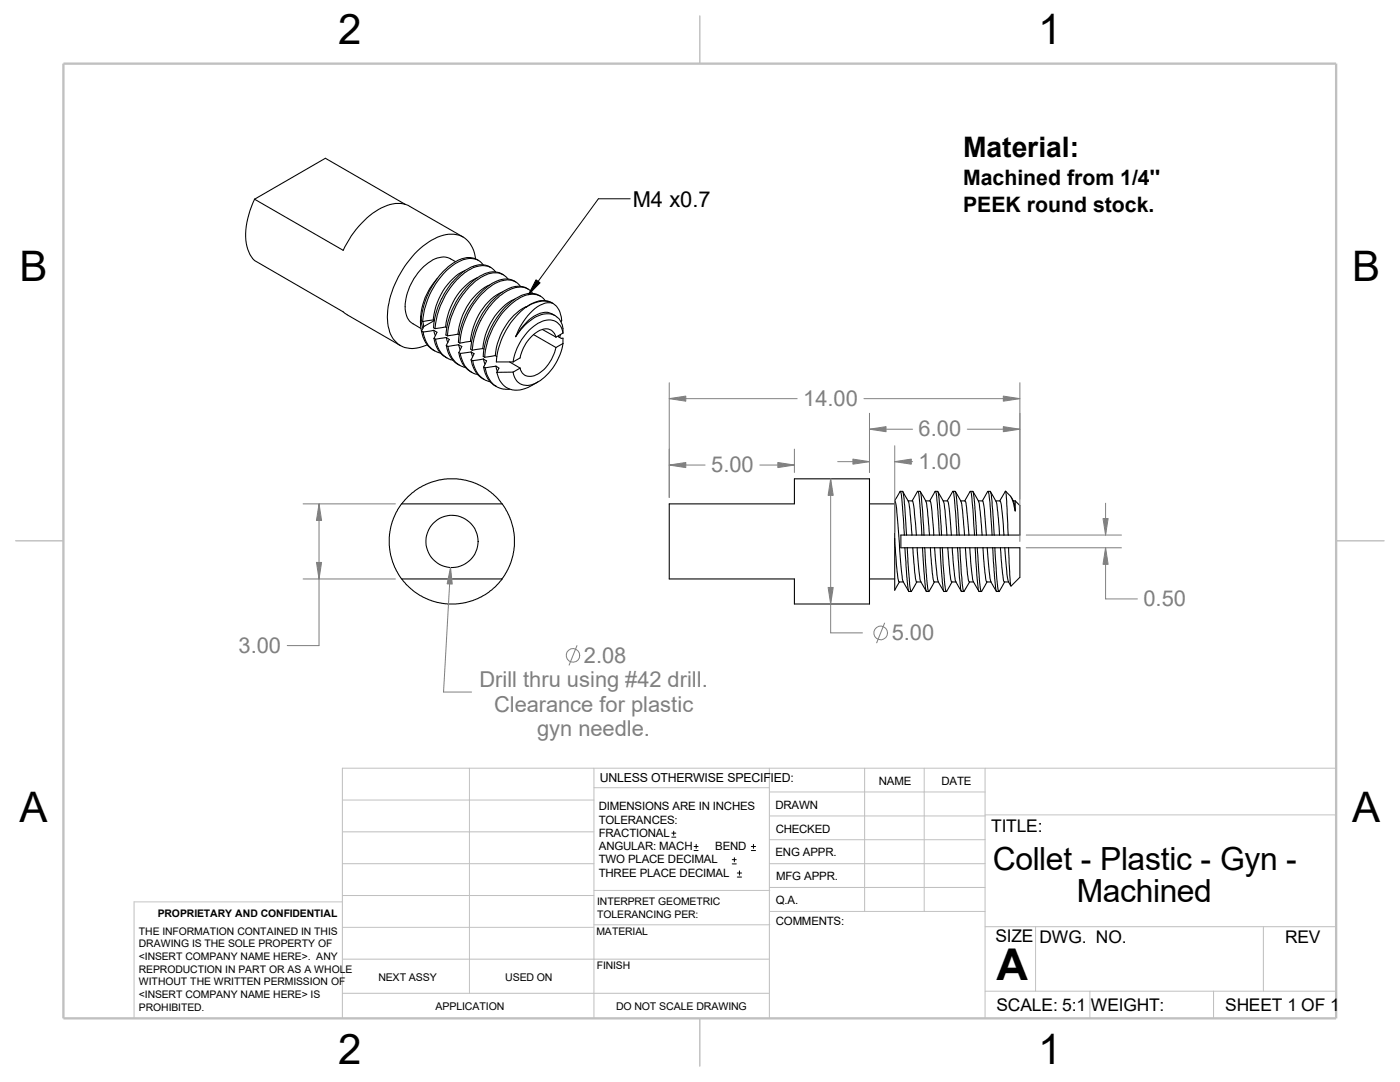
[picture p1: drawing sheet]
<svg xmlns="http://www.w3.org/2000/svg" width="279mm" height="216mm" viewBox="0 0 279 216" stroke-linecap="round" stroke-linejoin="round" font-family="sans-serif">
<g fill="none" stroke="#c0c0c0" stroke-width=".2">
<path d="M68.3 159.6h50.2M93.7 153.3v44.9M118.5 153.3v49.9M118.5 157.2h35M153.5 153.3v49.9M153.5 158h43.1M172.6 153.3v28.6M184.4 153.3v28.6M196.6 153.3v49.9M266.7 153.3h-198.4v49.9M68.3 166h50.2M68.3 172.3h50.2"/>
<path d="M68.3 178.7h50.2M68.3 180h-41.5v23.2M118.5 177.7h35.1M153.5 162.8h43.1M153.5 167.6h43.1M153.5 172.3h43.1M153.5 177.1h43.1M196.6 162.6h70.1M68.3 198.2h85.2M68.3 191.4h85.2M68.3 185h50.2M118.5 184.5h35.1"/>
<path d="M153.6 181.9h43M196.6 184.9h70.1M196.6 197.8h70.1M206.7 184.9v12.9M217.5 197.8v5.4M242.2 197.8v5.4M252.1 184.9v12.9"/>
</g>
<path d="M139.7 3.2v9.5M3.1 107.9h9.6M266.7 107.9h9.5M139.7 203.2v9.5" fill="none" stroke="#c0c0c0" stroke-width=".21"/>
<path d="M12.7 12.7h254v190.5h-254z" fill="none" stroke="#c0c0c0" stroke-width=".47"/>
<g fill="none" stroke="#000" stroke-width=".21">
<path d="M50.8 39.8l17.7 10.2a17.8 17.8 0 0 1 8.2-8.8 5.5 5.5 0 0 1 5.1 0l10.6 6.1M50.8 39.8l14.1-8.2 16 9.2M50.8 39.8a14.2 14.2 0 0 0-1.4 9.9l.5 1.1 .9 1.2 29.1 17M87.2 55.6a13 13 0 0 0-3.2 7.5M90.9 52.2a4.1 4.1 0 0 0-5.4 .3 11.7 11.7 0 0 0-4.6 9.2 3.4 3.4 0 0 0 1.5 2.9l1.6 .9M92.8 54a11.2 11.2 0 0 0-5.8 7.1l-.5 2.7M94.9 51.6a4.9 4.9 0 0 0-5.9-4.8 14.2 14.2 0 0 0-8.2 6.3 17.3 17.3 0 0 0-3.3 12 4.9 4.9 0 0 0 6.9 4l.9-.3M95.3 55.4a11.8 11.8 0 0 0-6.3 9l-.1 .8M95.5 52a4.1 4.1 0 0 0-4.7 .3 15.7 15.7 0 0 0-6.8 11.7l.4 .2M96.4 52.8a3.2 3.2 0 0 0-3.9-1 13.4 13.4 0 0 0-6.7 7 14.1 14.1 0 0 0-1.4 5.4M97.7 56.9a11.8 11.8 0 0 0-6.2 9.1l-.1 .7M98 53.4a4.7 4.7 0 0 0-5.2 .6 16.2 16.2 0 0 0-6.3 11.4l.3 .2"/>
<path d="M98.9 54.3a3.6 3.6 0 0 0-4.9-.6 14.1 14.1 0 0 0-6.5 8.4l-.7 3.5M100.3 58.3a11.5 11.5 0 0 0-6.2 8.6l-.2 1.2M100.5 54.8a4.2 4.2 0 0 0-4.7 .3 15.6 15.6 0 0 0-6.8 11.7l.3 .2M101.4 55.7a2.95 2.95 0 0 0-2.4-1.3 8 8 0 0 0-5.8 3.4 15.7 15.7 0 0 0-3.9 9.2M102.7 59.7a12 12 0 0 0-6.3 9.9M102.9 56.3a3.8 3.8 0 0 0-4.2 0 15.3 15.3 0 0 0-7.2 12l.3 .2M103.8 57.2a3.3 3.3 0 0 0-4.2-1 13.2 13.2 0 0 0-6.1 6.3l-.3 .5a13.8 13.8 0 0 0-1.4 5.5M105.1 57.5l.3 .2M105.1 57.5a4.1 4.1 0 0 0-4.5 .5 15.4 15.4 0 0 0-6.7 11.7l.3 .2M106.3 58.5l-.4-.5a3.5 3.5 0 0 0-3.5-.5 11.8 11.8 0 0 0-5.5 4.7l-1 1.8-.9 2.3-.6 2.2-.2 1.4M107.9 59.1a3.9 3.9 0 0 0-4.2 0 15.1 15.1 0 0 0-7.3 12l.3 .2M108.8 60a3.7 3.7 0 0 0-5.3-.4 15.6 15.6 0 0 0-6.8 11.7"/>
<path d="M84 63.1l-.1 2 .3 1.1M84 63.1v1l.4 1.4M84.1 66.1a5.1 5.1 0 0 0 2.6 3.9M84.1 66.1l.4 .2M84.4 64.1l.2 1.1M84.5 66.3a4.7 4.7 0 0 0 3.4 4.1M84.6 65.2l-.5 .9M86.5 63.8l-2.1 .4M86.5 63.8l.2 .2-2.1 1.2M86.6 65.9l.6 .4-.6 1.2M86.6 65.9l-2.1 .4M86.6 65.9l.3 1"/>
<path d="M86.6 67.5l.3 .2M86.6 67.5a4.8 4.8 0 0 0 2.6 3.9M86.9 67.7a4.6 4.6 0 0 0 3.5 4.2M88.9 65.2l-2.1 .4M88.9 65.2l.3 .2M89.1 68.9a4.9 4.9 0 0 0 2.6 4M89.1 67.4l.6 .3-.6 1.2M89.1 67.4l-2.2 .3M89.1 67.4l.3 1M89.1 68.9l.3 .2M89.4 69.1a4.6 4.6 0 0 0 3.5 4.2M91.4 66.7l-2.1 .3"/>
<path d="M91.4 66.7l.3 .1M91.5 68.8l.7 .3-.6 1.3M91.5 68.8l-2.1 .3M91.5 68.8l.3 1M91.6 70.4l.3 .1M91.6 70.4a4.9 4.9 0 0 0 2.5 3.9M91.9 70.5a4.6 4.6 0 0 0 3.5 4.3M93.9 68.1l-2.1 .4M93.9 68.1l.2 .1M94 70.2l.6 .4-.6 1.2M94 70.2l-2.1 .3M94 71.8a5.1 5.1 0 0 0 2.6 3.9"/>
<path d="M94 70.2l.3 1M94 71.8l.4 .2M94.4 72a4.5 4.5 0 0 0 3.4 4.2M96.4 69.6l-2.2 .3M96.4 69.6l.2 .1M96.5 71.6l.6 .4-.6 1.2M96.5 71.6l-2.1 .4M96.5 71.6l.3 1M96.5 73.2l.3 .2M96.5 73.2a4.8 4.8 0 0 0 2.2 3.7l.4 .2M96.8 73.4a4.5 4.5 0 0 0 4 4.3l.9-.1M98.8 71l-2.1 .3"/>
<path d="M98.8 71l.3 .2M99 73.1l.6 .3-.5 .9M99 73.1l-2.2 .3M99 73.1l.3 1M99.1 74.3a4.1 4.1 0 0 0 6.3 3l2-1.1M101.7 72.2l2.1 1.2M102.4 74.3h-3.3M103.8 73.4l-1.4 .9M105 61.3a15.4 15.4 0 0 0-5.9 10.9h3.3M105.2 61.2a11.6 11.6 0 0 0-6.3 9l-.1 .8M106.5 66.8l4.5 2.5M108.2 65.7l2.8 1.6"/>
<path d="M110.1 60.4a5.4 5.4 0 0 0-5.1 .9l1.7-1 1.4-.3a3.1 3.1 0 0 1 2.2 .5M110.1 60.4a5.7 5.7 0 0 0-4.8 2.6l-1.6 2.4-.8 1.8M110.1 60.4a3.7 3.7 0 0 1 1.9 3.8M110.2 62.7a3.3 3.3 0 0 0-3.6 .4 12.4 12.4 0 0 0-3.7 4.1M110.2 62.6l.5 .3M111 67.3a2.19 2.19 0 0 0-3.6-1.2 8.1 8.1 0 0 0-3.6 5.3l-1.4 .8M111 69.3a7.5 7.5 0 0 1-4.7 5.8 1.92 1.92 0 0 1-2.5-1.7M111.5 67l-.1 .2 .1 .1 .5 .2h.4v1M111.8 66.8l-.1 .6M112.4 68.5a10.8 10.8 0 0 1-5.9 8.1 2.79 2.79 0 0 1-4.1-2.3M112.4 66.5a3.2 3.2 0 0 0-1.3-3.3 3.2 3.2 0 0 0-3.4-.3 10.3 10.3 0 0 0-4.8 4.3M112.4 66.5l-1.4 .8"/>
<path d="M112.4 68.5l-1.4 .8M112.4 66.5a2.87 2.87 0 0 0-4.6-2.2 11 11 0 0 0-5.4 7.9M178.5 99.9l1.2-1.9 .2 .6 .2 2.4 .4 5.8M178.6 99.9h.1M178.6 99.9v7.6M178.6 99.9a20 20 0 0 1 .6 5.3l.8 9.8a3.2 3.2 0 0 0 .8 2.1l.6 .9M179.7 98h.4l.2 .9 .6 7.9M180.2 98.1l1.2 2.3 .6 6.4M181.2 99.9l1 .1 .3 1.7 .4 5.1M182 99.9l1.1-1.9a6.3 6.3 0 0 1 .5 3.1l.4 5.7M183.2 98h.4l.2 .6 .6 8.2M183.6 98.1a6.5 6.5 0 0 1 1.6 4.7l.3 4"/>
<path d="M184.7 99.9h.9a30.5 30.5 0 0 1 .8 6.9M185.5 99.9l1.2-1.9 .2 1.1 .6 7.7h.4M186.6 98l.6 .1 .2 .9 .5 7.8M187.2 98.1a6.9 6.9 0 0 1 1.5 4.9l.3 3.8M188.2 99.9h.9a21.9 21.9 0 0 1 .7 5.7l.1 1.2M189 99.9l1.2-1.9a41.3 41.3 0 0 1 .7 7.7l.1 1.1M190.2 98h.4l.2 .5 .6 8.3M190.7 98.1a7.3 7.3 0 0 1 1.5 5.1l.3 3.6M191.7 99.9h.9l.2 .5 .6 6.4M192.5 99.9l1.1-1.8h.1l.5 3.7 .3 5M193.7 98l.5 .1 .2 1.1 .5 7.6M194.2 98.1a5.9 5.9 0 0 1 1.4 4l.4 4.7"/>
<path d="M195.2 99.9l1 .1 .3 1.7 .3 5.1M196 99.9l1.1-1.8h.1l.4 2.2 .4 6.5M197.2 98h.4a26.9 26.9 0 0 1 .7 6.6l.1 2.2M197.7 98.1l1.2 2.4 .6 6.3M198.8 99.9h.8l.2 .5 .6 6.4M200.7 98h.1M200.7 98l.5 8.8M200.7 98l-1.2 1.9M200.7 98l1 1.1 .3 .4 .6 2.4M201.8 99.2a4.4 4.4 0 0 1 .8 2.7M202.2 99.9h.4M202.6 99.9l.9 1v5.9h-2.3"/>
<path d="M202.6 99.9v2M80.2 100.5l-.9 1.2-1 2.3-.6 3.1 .1 2.5 .6 2.5 .7 1.7 1.1 1.7M80.2 115.5l20 .1-2 2.1-1.4 1-1.5 .8-2.9 .9-3.1 .1-3.2-.6-2.2-1-2-1.5zM80.2 100.5h20M80.2 100.5l2-2.1 2.2-1.5 1.8-.7 1.5-.4 1.5-.3 2.7 .1 3.3 1 1.6 .8 1.2 .8 1.1 1 1.1 1.3M100.2 100.5l1.1 1.7 .7 1.8 .6 2.6 .1 2.4-.3 1.7-.5 1.6-.8 1.8-.9 1.4M133.6 100.5h24.9v-5h15v25h-15v-5h-24.9zM173.5 115.5h5.1M173.5 100.5h5.1M178.6 107.5l.4 5.9a5.9 5.9 0 0 0 .5 2.7h.8M178.6 107.5v10.3l.9-1.7M180.5 106.8h-.7v2.5h.8"/>
<path d="M180.5 106.8h.4M180.6 109.3l.6 8.3 .2 .4h.5M180.6 109.3h.5M180.9 106.8h1.1M181.1 109.3h1.1M181.1 109.3l.2 3.8a17.3 17.3 0 0 0 .6 4.9l1.1-1.9M182 106.8h.9M182.2 109.3h.8M182.2 109.3l.3 4.3a4.8 4.8 0 0 0 .5 2.5M182.9 106.8h1.1M183 116.1h.8M183 109.3l.4 4.5 .4 2.3"/>
<path d="M183 109.3h1.1M183.8 116.1l1.1 1.9M184 106.8h.4M184.1 109.3h.4M184.1 109.3l.6 8 .2 .7h.4M184.4 106.8h1.1M184.5 109.3l.5 7.3 .3 1.4 1.2-1.9M184.5 109.3h1.2M185.5 106.8h.9M185.7 109.3l.3 4.4a4.8 4.8 0 0 0 .4 2.4h.9M185.7 109.3h.8M186.4 106.8h1.1"/>
<path d="M186.5 109.3l.4 4.1a6.8 6.8 0 0 0 1.4 4.6M186.5 109.3h1.1M187.6 109.3l.6 8.2 .2 .5h.4M187.6 109.3h.4M187.9 106.8h1.1M188 109.3h1.1M188 109.3l.5 6.6 .3 2.1 1.2-1.9M189 106.8h.9M189.1 109.3l.6 6.4 .2 .4h.9M189.1 109.3h.9M189.9 106.8h1.1M190 109.3h1.1"/>
<path d="M190 109.3l.3 3.4a8.4 8.4 0 0 0 1.6 5.3M191 106.8h.4M191.1 109.3h.5M191.1 109.3l.6 8 .2 .7h.5M191.4 106.8h1.1M191.6 109.3h1.1M191.6 109.3l.4 7.2 .2 1.2 .2 .3 1.1-1.9M192.5 106.8h.9M192.7 109.3h.8M192.7 109.3l.3 4.2a5.9 5.9 0 0 0 .5 2.6M193.4 106.8h1.1M193.5 116.1h.8"/>
<path d="M193.5 109.3l.4 4.5 .4 2.3M193.5 109.3h1.1M194.3 116.1l1.1 1.9M194.5 106.8h.4M194.6 109.3l.6 8.1 .2 .6h.5M194.6 109.3h.4l.5 6.9 .3 1.8 1.2-1.9M194.9 106.8h1.1M195.1 109.3h1.1M196 106.8h.8M196.2 109.3l.6 6.5 .1 .3h.9M196.2 109.3h.8M196.8 106.8h1.2"/>
<path d="M197 109.3h1.1M197 109.3l.4 4.1a6.8 6.8 0 0 0 1.4 4.6M198 106.8h.4M198.1 109.3h.4M198.1 109.3l.6 7.9 .1 .8h.5M198.4 106.8h1.1M198.5 109.3l.4 6.1 .4 2.6 1.2-1.9M198.5 109.3h1.1M199.5 106.8h.9M199.6 109.3l.5 5 .2 1.6 .1 .2M199.6 109.3h.9M200.4 106.8h.8"/>
<path d="M200.4 116.1h.9M200.5 109.3h.8M201.3 109.3l.2 5.3 .3 2.3-.5-.8-.3-1-.5-5.8M201.3 109.3h2.2v5.9l-1.7 1.7"/>
<circle cx="90.2" cy="108" r="5.2"/>
</g>
<g fill="none" stroke="#000" stroke-width=".2">
<path d="M125.8 39.7h-6.4l-13.9 19.1M134.1 167h.8M134.1 166.2h.8M134.5 165.9v.8M138.5 169.7h.8M138.5 168.9h.8M138.9 168.5v.8M146.1 172.4h.8M146.1 171.5h.8M146.6 171.2v.8M147.2 175h.8M147.2 174.2h.8"/>
<path d="M147.6 173.8v.8M149.9 169.7h.9M149.9 168.9h.9M150.4 168.5v.8"/>
</g>
<path d="M107 55.8l.8 .6-2.3 2.4z" fill="#000" stroke="#000" stroke-width=".2"/>
<g fill="none" stroke="#808080" stroke-width=".2">
<path d="M133.6 76.4v22.9M133.6 79.5h25.5M172.4 79.5h31.1M203.5 76.4v31.6M133.6 92.8h7.1M151.6 92.8h6.9M158.5 89.6v4.7M165.8 95.5v30.8h6.3M167.2 92.1h6.3M173.5 85.6h8.6M173.5 82.5v11.8M178.6 88.9v17.4"/>
<path d="M178.6 92.1h3.5M193 85.6h10.5M60.5 100.5h18.4M60.5 115.5h18.4M63.7 100.5v28.3h-6.4M89.9 113.2l-1.4 24.9h5.6M204.8 106.8h19M204.8 109.3h19M220.6 109.3v10.2h6.4M220.6 100.4v6.4M115.1 128.8l-1.5 3.9M176.5 124.3l-1.5 4"/>
<circle cx="114.3" cy="130.8" r="1.36"/>
<circle cx="175.8" cy="126.3" r="1.37"/>
</g>
<g fill="#808080" stroke="#808080" stroke-width=".2">
<path d="M200.2 79l3.3 .5-3.3 .6z"/>
<path d="M133.6 79.5l3.3-.5v1.1z"/>
<path d="M173.5 85.6l3.3-.5v1z"/>
<path d="M200.2 85.1l3.3 .5-3.3 .5z"/>
<path d="M178.6 92.1l3.3-.5v1z"/>
<path d="M170.2 91.6l3.3 .5-3.3 .5z"/>
<path d="M133.6 92.8l3.3-.5v1z"/>
<path d="M155.2 92.3l3.3 .5-3.3 .5z"/>
<path d="M165.8 95.5l.5 3.3h-1z"/>
<path d="M165.3 117.2h1l-.5 3.3z"/>
<path d="M220.1 103.5h1l-.5 3.3z"/>
<path d="M220.6 109.3l.5 3.3h-1z"/>
<path d="M63.2 112.2h1l-.5 3.3z"/>
<path d="M63.7 100.5l.5 3.3h-1z"/>
<path d="M89.9 113.2l.4 3.3h-1.1z"/>
</g>
<text font-size="8.7" x="198.8" y="195.5">A</text>
<g font-size="8.4">
<text x="67.5" y="8.8">2</text>
<text x="207.2" y="8.8">1</text>
<text x="3.9" y="56.1">B</text>
<text x="269.9" y="56.1">B</text>
<text x="3.9" y="164">A</text>
<text x="269.9" y="164">A</text>
<text x="67.5" y="212.3">2</text>
<text x="207.2" y="212.3">1</text>
</g>
<g font-size="6.4">
<text x="198.1" y="173.7">Collet - Plastic - Gyn -</text>
<text x="214.9" y="180">Machined</text>
</g>
<text font-size="5.6" x="192.2" y="31.4">Material:</text>
<text font-size="4.4" x="126.3" y="41.2">M4 x0.7</text>
<g font-size="4.4" fill="#808080">
<text x="160.3" y="81">14.00</text>
<text x="183.3" y="87.1">6.00</text>
<text x="141.9" y="94.2">5.00</text>
<text x="183.3" y="93.6">1.00</text>
<text x="228.2" y="120.9">0.50</text>
<text x="47.6" y="130.3">3.00</text>
<text x="178" y="127.8">5.00</text>
<text x="95.7" y="137.1">Drill thru using #42 drill.</text>
<text x="116.5" y="132.2">2.08</text>
<text x="98.6" y="142">Clearance for plastic</text>
<text x="107.2" y="146.9">gyn needle.</text>
</g>
<g font-size="4.2">
<text x="192.2" y="37">Machined from 1/4''</text>
<text x="192.2" y="42.2">PEEK round stock.</text>
</g>
<g font-size="3.5">
<text x="197.8" y="166">TITLE:</text>
<text x="198.7" y="188">SIZE</text>
<text x="207.5" y="188.1">DWG. NO.</text>
<text x="256.5" y="188.2">REV</text>
<text x="198.8" y="201.6">SCALE: 5:1</text>
<text x="217.7" y="201.7">WEIGHT:</text>
<text x="244.5" y="201.6">SHEET 1 OF 1</text>
</g>
<text font-size="2.5" x="119.7" y="156.1">UNLESS OTHERWISE SPECIFIED:</text>
<g font-size="2.3">
<text x="119.5" y="161.7">DIMENSIONS ARE IN INCHES</text>
<text x="154.8" y="161.4">DRAWN</text>
<text x="175.4" y="156.6">NAME</text>
<text x="187.9" y="156.6">DATE</text>
<text x="119.5" y="164.3">TOLERANCES:</text>
<text x="119.5" y="167">FRACTIONAL</text>
<text x="154.8" y="166.2">CHECKED</text>
<text x="119.5" y="172.3">TWO PLACE DECIMAL</text>
<text x="119.5" y="169.7">ANGULAR: MACH</text>
<text x="142.8" y="169.7">BEND</text>
<text x="154.8" y="170.9">ENG APPR.</text>
<text x="119.5" y="175">THREE PLACE DECIMAL</text>
<text x="154.9" y="175.6">MFG APPR.</text>
<text x="154.9" y="184.6">COMMENTS:</text>
<text x="154.9" y="180.4">Q.A.</text>
</g>
<g font-size="2.1">
<text x="31.5" y="182.9">PROPRIETARY AND CONFIDENTIAL</text>
<text x="119.2" y="180.6">INTERPRET GEOMETRIC</text>
<text x="119.2" y="183.1">TOLERANCING PER:</text>
<text x="27.7" y="186.5">THE INFORMATION CONTAINED IN THIS</text>
<text x="27.7" y="189">DRAWING IS THE SOLE PROPERTY OF</text>
<text x="27.7" y="191.5">&lt;INSERT COMPANY NAME HERE&gt;. ANY</text>
<text x="119" y="186.6">MATERIAL</text>
<text x="27.7" y="194.1">REPRODUCTION IN PART OR AS A WHOLE</text>
<text x="27.7" y="196.6">WITHOUT THE WRITTEN PERMISSION OF</text>
<text x="75.5" y="195.7">NEXT ASSY</text>
<text x="100.8" y="195.7">USED ON</text>
<text x="119.1" y="193.4">FINISH</text>
<text x="27.7" y="199.1">&lt;INSERT COMPANY NAME HERE&gt; IS</text>
<text x="27.7" y="201.6">PROHIBITED.</text>
<text x="86.9" y="201.5">APPLICATION</text>
<text x="122.9" y="201.5">DO NOT SCALE DRAWING</text>
</g>
</svg>
